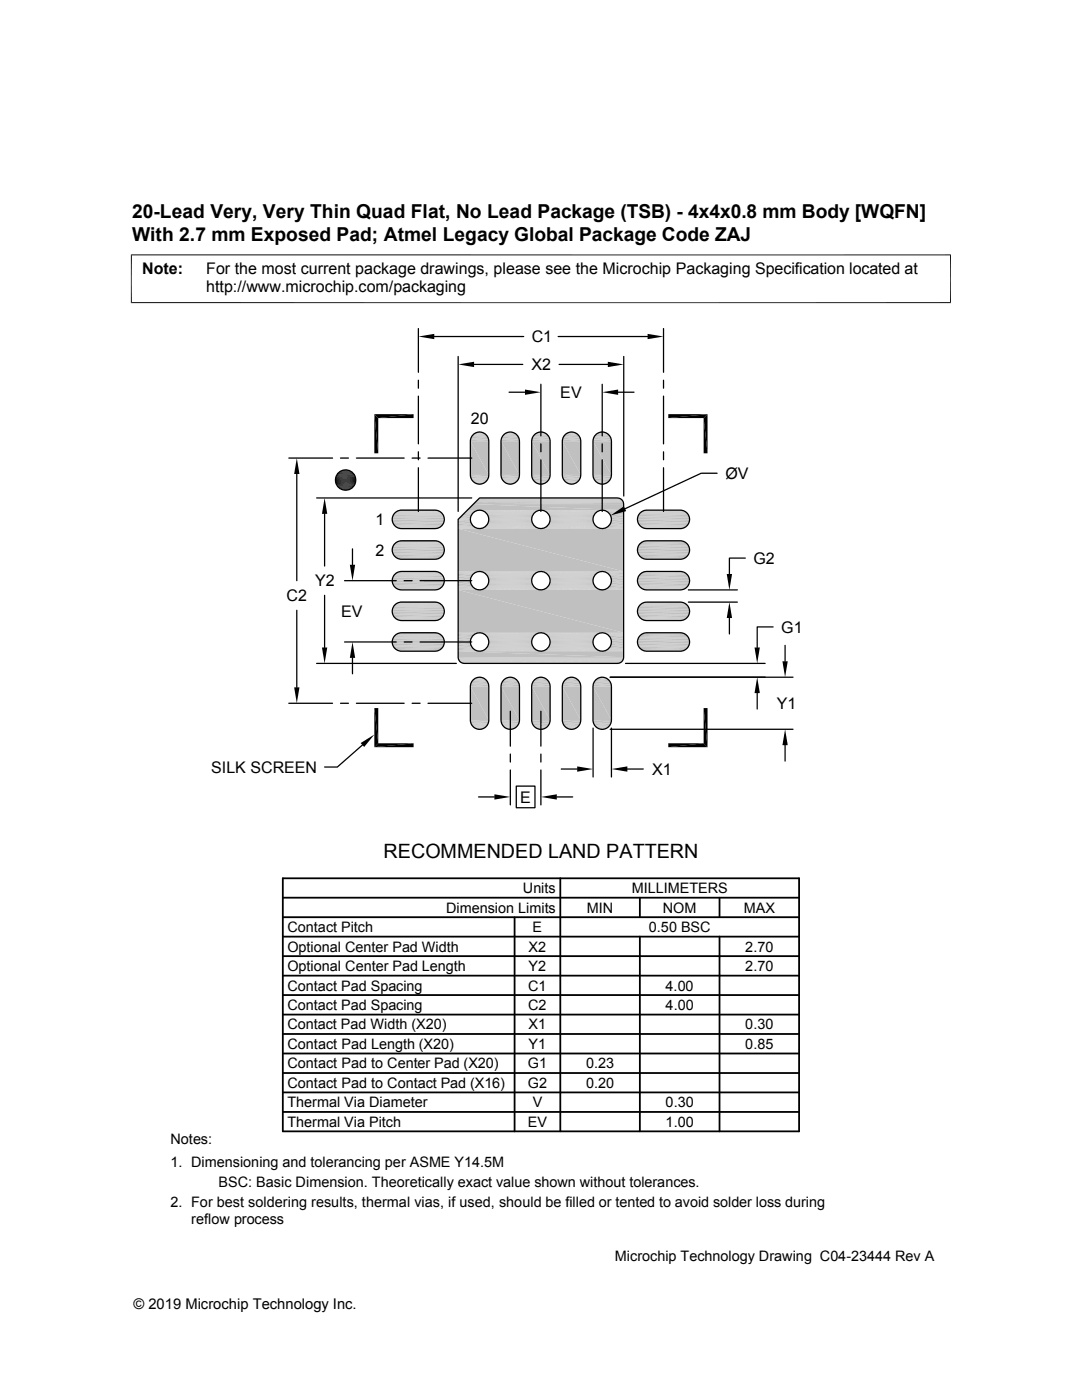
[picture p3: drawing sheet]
<svg xmlns="http://www.w3.org/2000/svg" width="216mm" height="279mm" viewBox="0 0 216 279" stroke-linecap="round" stroke-linejoin="round" font-family="sans-serif">
<g fill="#c0c0c0">
<path d="M95.4 86.3h.6z"/>
<path d="M101.5 86.3h.6z"/>
<path d="M107.7 86.3h.5z"/>
<path d="M113.8 86.3h.5z"/>
<path d="M119.9 86.3h.5z"/>
<path d="M119.8 86.3h.7z"/>
<path d="M119.9 86.3h.6z"/>
<path d="M113.7 86.3h.7z"/>
<path d="M113.8 86.3h.6z"/>
<path d="M107.6 86.3h.7z"/>
<path d="M107.7 86.3h.6z"/>
<path d="M101.2 86.3h1.2z"/>
<path d="M101.5 86.3h.9z"/>
<path d="M95.1 86.3h1.2z"/>
<path d="M95.4 86.3h.9z"/>
<path d="M119.5 86.4l.3-.1 1.1 .1z"/>
<path d="M119.8 86.3l1.1 .1z"/>
<path d="M113.3 86.4l.4-.1 1 .1z"/>
<path d="M113.7 86.3l1 .1z"/>
<path d="M107.2 86.4l.4-.1 1 .1z"/>
<path d="M107.6 86.3l1 .1z"/>
<path d="M100.9 86.5l.3-.2 1.5 .2z"/>
<path d="M101.2 86.3h1.2l.3 .2z"/>
<path d="M94.8 86.5l.3-.2 1.5 .2z"/>
<path d="M95.1 86.3h1.2l.3 .2z"/>
</g>
<path d="M119.1 86.4h2.1" fill="none" stroke="#c0c0c0" stroke-width=".2"/>
<path d="M119.5 86.4h1.4l.3 .1z" fill="#c0c0c0"/>
<path d="M113 86.4h2.1" fill="none" stroke="#c0c0c0" stroke-width=".2"/>
<path d="M113.3 86.4h1.4l.4 .1z" fill="#c0c0c0"/>
<path d="M106.9 86.4h2" fill="none" stroke="#c0c0c0" stroke-width=".2"/>
<path d="M107.2 86.4h1.4l.3 .1z" fill="#c0c0c0"/>
<path d="M94.5 86.6h2.4M100.6 86.6h2.4" fill="none" stroke="#c0c0c0" stroke-width=".2"/>
<path d="M106.6 86.6h2.6M112.8 86.6h2.5M118.9 86.6h2.6" fill="none" stroke="#c0c0c0" stroke-width=".23"/>
<path d="M94.3 86.8h2.8M100.4 86.8h2.8" fill="none" stroke="#c0c0c0" stroke-width=".21"/>
<path d="M94.1 87h3.2M100.2 87h3.2M106.4 86.9h3.1M112.5 86.9h3.1M118.6 86.9h3.1" fill="none" stroke="#c0c0c0" stroke-width=".28"/>
<path d="M93.9 87.9h3.6M100 87.9h3.7M106.2 87.2h3.4M112.4 87.2h3.3M118.5 87.2h3.4" fill="none" stroke="#c0c0c0" stroke-width=".32"/>
<path d="M93.9 87.6h3.6M94 87.3h3.4M100 87.6h3.6M100.1 87.3h3.4" fill="none" stroke="#c0c0c0" stroke-width=".3"/>
<path d="M106.1 87.5h3.6M112.2 87.5h3.6M118.4 87.5h3.6" fill="none" stroke="#c0c0c0" stroke-width=".34"/>
<path d="M106.1 87.9h3.7M112.2 87.9h3.7M118.3 87.9h3.7" fill="none" stroke="#c0c0c0" stroke-width=".36"/>
<g fill="#c0c0c0">
<path d="M118.3 88.1l3.7 6.7h-3.7z"/>
<path d="M118.3 88.1h3.7v6.7z"/>
<path d="M112.2 88.1l3.7 6.7h-3.7z"/>
<path d="M112.2 88.1h3.7v6.7z"/>
<path d="M106.1 88.1l3.7 6.7h-3.7z"/>
<path d="M106.1 88.1h3.7v6.7z"/>
<path d="M100 88.1l3.7 6.7h-3.7z"/>
<path d="M100 88.1h3.7v6.7z"/>
<path d="M93.9 88.1l3.6 6.7h-3.6z"/>
<path d="M93.9 88.1h3.6v6.7z"/>
</g>
<path d="M93.9 94.9h3.6M100 94.9h3.7M106.2 95.6h3.4M112.4 95.6h3.3M118.5 95.6h3.4" fill="none" stroke="#c0c0c0" stroke-width=".32"/>
<path d="M106.1 95h3.7M112.2 95h3.7M118.3 95h3.7" fill="none" stroke="#c0c0c0" stroke-width=".36"/>
<g fill="none" stroke="#c0c0c0" stroke-width=".2">
<path d="M93.9 95.1h3.6M94 95.5h3.4M94.1 95.7h3.2M94.2 95.9h3M94.3 96h2.8M94.4 96.1h2.6M94.5 96.2h2.4M100 95.1h3.6M100.1 95.5h3.4M100.2 95.7h3.2M100.3 95.9h3M100.4 96h2.8"/>
<path d="M100.5 96.1h2.6M100.6 96.2h2.4"/>
</g>
<path d="M93.9 95.3h3.6M100 95.3h3.6M106.4 95.9h3.1M112.5 95.9h3.1M118.6 95.9h3.1" fill="none" stroke="#c0c0c0" stroke-width=".28"/>
<path d="M106.1 95.3h3.6M112.2 95.3h3.6M118.4 95.3h3.6" fill="none" stroke="#c0c0c0" stroke-width=".34"/>
<path d="M94 95.6h3.4M100.1 95.6h3.4" fill="none" stroke="#c0c0c0" stroke-width=".21"/>
<path d="M106.6 96.2h2.6M112.8 96.2h2.5M118.9 96.2h2.6" fill="none" stroke="#c0c0c0" stroke-width=".23"/>
<path d="M100.8 96.3l1.9 .1z" fill="#c0c0c0"/>
<path d="M100.8 96.3h2" fill="none" stroke="#c0c0c0" stroke-width=".2"/>
<path d="M94.7 96.3l1.9 .1z" fill="#c0c0c0"/>
<path d="M94.7 96.3h2" fill="none" stroke="#c0c0c0" stroke-width=".2"/>
<path d="M119.1 96.3l1.8 .2h-1.4z" fill="#c0c0c0"/>
<path d="M119.1 96.4h2.1" fill="none" stroke="#c0c0c0" stroke-width=".2"/>
<path d="M113 96.3l1.7 .2h-1.4z" fill="#c0c0c0"/>
<path d="M113 96.4h2.1" fill="none" stroke="#c0c0c0" stroke-width=".2"/>
<path d="M106.9 96.3l1.7 .2h-1.4z" fill="#c0c0c0"/>
<path d="M106.9 96.4h2" fill="none" stroke="#c0c0c0" stroke-width=".2"/>
<g fill="#c0c0c0">
<path d="M100.9 96.4l1.6 .1z"/>
<path d="M100.9 96.4h1.8l-.2 .1z"/>
<path d="M94.8 96.4l1.6 .1z"/>
<path d="M94.8 96.4h1.8l-.2 .1z"/>
<path d="M101.1 96.5h1.3z"/>
<path d="M101.1 96.5h1.4z"/>
<path d="M95 96.5h1.3z"/>
<path d="M95 96.5h1.4z"/>
<path d="M119.5 96.5l1 .1z"/>
<path d="M119.5 96.5h1.4l-.4 .1z"/>
<path d="M113.3 96.5l1.1 .1z"/>
<path d="M113.3 96.5h1.4l-.3 .1z"/>
<path d="M107.2 96.5l1.1 .1z"/>
<path d="M107.2 96.5h1.4l-.3 .1z"/>
<path d="M101.2 96.5l1 .1z"/>
<path d="M101.2 96.5h1.2z"/>
<path d="M95.1 96.5l.9 .1z"/>
<path d="M95.1 96.5h1.2z"/>
<path d="M95.4 96.6h.6z"/>
<path d="M101.5 96.6h.6z"/>
<path d="M107.7 96.6h.5z"/>
<path d="M113.8 96.6h.5z"/>
<path d="M119.9 96.6h.5z"/>
<path d="M119.8 96.6h.6z"/>
<path d="M119.8 96.6h.7z"/>
<path d="M113.7 96.6h.6z"/>
<path d="M113.7 96.6h.7z"/>
<path d="M107.6 96.6h.6z"/>
<path d="M107.6 96.6h.7z"/>
<path d="M101.5 96.6h.7z"/>
<path d="M95.3 96.6h.7z"/>
</g>
<path d="M95.1 99.8h29.1M95.3 99.7h28.8M95.5 99.5h28.4M95.6 99.4h28.1M95.7 99.4h27.8" fill="none" stroke="#c0c0c0" stroke-width=".2"/>
<path d="M94.9 100h29.5" fill="none" stroke="#c0c0c0" stroke-width=".21"/>
<path d="M94.7 100.2h29.7" fill="none" stroke="#c0c0c0" stroke-width=".23"/>
<path d="M94.5 100.5h29.9" fill="none" stroke="#c0c0c0" stroke-width=".25"/>
<g fill="#c0c0c0">
<path d="M93.2 101.8l1.3-1.2 29.9 1.2z"/>
<path d="M94.5 100.6h29.9v1.2z"/>
</g>
<path d="M79.7 101.9h7.5M79.8 101.8h7.3M93.2 101.8h31.2M95.9 101.9h11.8M96.1 101.9h11.4M108.1 101.9h11.8M108.4 101.9h11.4M120.4 101.9h4M128.7 101.8h7.4" fill="none" stroke="#c0c0c0" stroke-width=".2"/>
<path d="M93.2 101.8l1.9 .1h-1.9z" fill="#c0c0c0"/>
<path d="M79.4 101.9h8.1M79.5 101.9h8M93.2 101.9h2.2M96.3 101.9h11M96.5 102h10.7M108.5 101.9h11.1M108.7 102h10.7M120.6 101.9h3.8M128.1 102h8.6M128.4 101.9h8" fill="none" stroke="#c0c0c0" stroke-width=".2"/>
<g fill="#c0c0c0">
<path d="M93.2 101.9l1.6 .2h-1.8z"/>
<path d="M93.2 101.9h1.9l-.3 .2z"/>
</g>
<path d="M78.9 102.2h9.1M79.1 102.1h8.7M79.2 102h8.5M96.6 102.1h10.4M96.8 102.2h10.1M108.8 102.1h10.5M109 102.2h10.1M120.9 102.1h3.5M127.8 102.2h9.1" fill="none" stroke="#c0c0c0" stroke-width=".2"/>
<g fill="#c0c0c0">
<path d="M93 102.1l1.5 .2h-1.7z"/>
<path d="M93 102.1h1.8l-.3 .2z"/>
</g>
<path d="M78.7 102.4h9.5M78.8 102.3h9.3M96.9 102.3h9.8M97 102.4h9.6M109.1 102.3h9.9M109.3 102.4h9.6" fill="none" stroke="#c0c0c0" stroke-width=".2"/>
<path d="M121.2 102.3h3.2" fill="none" stroke="#c0c0c0" stroke-width=".23"/>
<path d="M127.6 102.4h9.6" fill="none" stroke="#c0c0c0" stroke-width=".21"/>
<g fill="#c0c0c0">
<path d="M92.5 102.5l.3-.2 1.5 .2z"/>
<path d="M92.8 102.3h1.7l-.2 .2z"/>
</g>
<path d="M78.5 102.7h9.9M78.6 102.6h9.7M97.1 102.6h9.4M97.2 102.7h9.2M109.4 102.6h9.3M109.5 102.7h9.1" fill="none" stroke="#c0c0c0" stroke-width=".2"/>
<path d="M121.5 102.5h2.9M127.4 102.6h10" fill="none" stroke="#c0c0c0" stroke-width=".28"/>
<g fill="#c0c0c0">
<path d="M92.5 102.5l1.6 .3h-1.9z"/>
<path d="M92.5 102.5h1.8l-.2 .3z"/>
</g>
<path d="M78.4 102.8h10.1" fill="none" stroke="#c0c0c0" stroke-width=".21"/>
<path d="M121.7 102.8h2.7" fill="none" stroke="#c0c0c0" stroke-width=".32"/>
<path d="M78.4 103h10.2M97.3 102.9h9M97.4 103.1h8.8M109.6 102.9h8.9M109.6 103.1h8.9" fill="none" stroke="#c0c0c0" stroke-width=".2"/>
<path d="M127.3 102.9h10.2" fill="none" stroke="#c0c0c0" stroke-width=".28"/>
<path d="M91.9 103h2" fill="none" stroke="#c0c0c0" stroke-width=".34"/>
<path d="M92.2 102.8h1.9l-.2 .3z" fill="#c0c0c0"/>
<g fill="none" stroke="#c0c0c0" stroke-width=".28">
<path d="M78.3 103.2h10.3M78.3 109.3h10.3M78.4 104.4h10.2M78.4 110.5h10.2M78.5 104.7h9.9M78.5 110.8h9.9M121.5 104.8h2.9M127.3 104.4h10.2M127.3 110.5h10.2M127.3 109h10.2M127.4 108.7h10M127.4 104.7h10"/>
<path d="M127.4 110.8h10"/>
</g>
<path d="M91.4 104h2.5M91.4 104.3h2.7M91.6 103.3h2.3M121.9 104.2h2.5M121.9 103.1h2.5M122 103.8h2.4M122 103.5h2.4" fill="none" stroke="#c0c0c0" stroke-width=".34"/>
<g fill="none" stroke="#c0c0c0" stroke-width=".2">
<path d="M78.3 103.3h10.3M78.3 109.4h10.3M78.4 109.1h10.2M78.5 108.8h9.9M78.6 108.7h9.7M78.7 108.5h9.5M78.8 108.4h9.3M78.9 105.1h9.1M78.9 111.3h9.1M78.9 108.3h9.1M79.1 108.2h8.7M79.2 105.3h8.5"/>
<path d="M79.2 111.4h8.5M79.2 108.1h8.5M79.4 108.1h8.1M79.5 105.4h8M79.5 111.5h8M79.5 108h8M79.7 108h7.5M79.8 105.5h7.3M79.8 111.6h7.3M91.4 103.6h2.5M91.4 103.7h2.5M91.4 105.1h3.4"/>
<path d="M91.4 105.3h3.7M91.4 105.4h4M91.4 105.5h33M95.9 105.5h11.8M96.1 105.4h11.4M96.3 105.4h11M96.5 105.3h10.7M96.6 105.2h10.4M96.8 105.1h10.1M96.9 105h9.8M97 104.9h9.6M97.1 104.7h9.4"/>
<path d="M97.2 104.6h9.2M97.3 104.4h9M97.4 104.2h8.8M97.5 104.1h8.7M97.5 103.2h8.7M97.5 103.4h8.6M97.5 103.9h8.6M97.5 103.7h8.6M97.5 103.6h8.6M108.1 105.5h11.8M108.4 105.4h11.4M108.5 105.4h11.1"/>
<path d="M108.7 105.3h10.7M108.8 105.2h10.5M109 105.1h10.1M109.1 105h9.9M109.3 104.9h9.6M109.4 104.7h9.3M109.5 104.6h9.1M109.6 104.4h8.9M109.6 104.2h8.9M109.7 104.1h8.7M109.7 103.2h8.7M109.7 103.9h8.7"/>
<path d="M109.7 103.4h8.7M109.7 103.7h8.6M109.7 103.6h8.6M120.4 105.5h4M120.6 105.4h3.8M120.9 105.2h3.5M127.8 108.3h9.1M127.8 105.1h9.1M127.8 111.3h9.1M128.1 108.1h8.6M128.1 105.3h8.6M128.1 111.4h8.6"/>
<path d="M128.4 108h8M128.4 105.4h8M128.4 111.5h8M128.7 105.5h7.4M128.7 111.6h7.4M128.7 108h7.4"/>
</g>
<g fill="none" stroke="#c0c0c0" stroke-width=".32">
<path d="M78.3 103.5h10.4M78.3 109.6h10.4M78.3 103.8h10.4M78.3 109.9h10.4M78.3 104.1h10.3M78.3 110.2h10.3M121.7 104.5h2.7M127.2 103.5h10.4M127.2 109.6h10.4M127.2 103.8h10.4M127.2 109.9h10.4M127.2 103.2h10.4"/>
<path d="M127.2 109.3h10.4M127.2 104.1h10.4M127.2 110.2h10.4"/>
</g>
<path d="M91.4 104.6h2.9" fill="none" stroke="#c0c0c0" stroke-width=".3"/>
<path d="M91.4 104.9h3.1" fill="none" stroke="#c0c0c0" stroke-width=".25"/>
<path d="M78.4 109h10.1M78.7 104.9h9.5M78.7 111.1h9.5M127.6 104.9h9.6M127.6 111.1h9.6M127.6 108.5h9.6" fill="none" stroke="#c0c0c0" stroke-width=".21"/>
<path d="M121.2 105h3.2" fill="none" stroke="#c0c0c0" stroke-width=".23"/>
<g fill="#c0c0c0">
<path d="M91.4 105.5l33 8.5h-33z"/>
<path d="M91.4 105.5h33v8.5z"/>
</g>
<g fill="none" stroke="#c0c0c0" stroke-width=".2">
<path d="M78.3 115.5h10.3M78.4 115.2h10.2M78.5 114.9h9.9M78.6 114.8h9.7M78.7 114.6h9.5M78.8 114.5h9.3M78.9 117.4h9.1M78.9 114.4h9.1M79.1 114.3h8.7M79.2 117.5h8.5M79.2 114.2h8.5M79.4 114.2h8.1"/>
<path d="M79.5 117.6h8M79.5 114.1h8M79.7 114.1h7.5M79.8 117.7h7.3M91.4 114.1h28.8M91.4 114.1h4M91.4 114.2h3.7M91.4 114.4h3.4M91.4 117.4h3.4M91.4 117.5h3.7M91.4 117.7h4M91.4 117.7h33"/>
<path d="M95.9 114.1h11.8M95.9 117.7h11.8M96.1 114.1h11.4M96.1 117.6h11.4M96.3 114.2h11M96.3 117.6h11M96.5 117.5h10.7M96.5 114.3h10.7M96.6 114.3h10.4M96.6 117.4h10.4M96.8 117.3h10.1M96.8 114.4h10.1"/>
<path d="M96.9 114.6h9.8M96.9 117.2h9.8M97 117.1h9.6M97 114.7h9.6M97.1 114.8h9.4M97.1 117h9.4M97.2 116.8h9.2M97.2 115h9.2M97.3 116.6h9M97.3 115.1h9M97.4 116.5h8.8M97.4 115.3h8.8"/>
<path d="M97.5 116.3h8.7M97.5 115.5h8.7M97.5 115.6h8.6M97.5 116.1h8.6M97.5 116h8.6M97.5 115.8h8.6M108.1 114.1h11.8M108.1 117.7h11.8M108.4 117.6h11.4M108.4 114.1h11.4M108.5 114.2h11.1M108.5 117.6h11.1"/>
<path d="M108.7 117.5h10.7M108.7 114.3h10.7M108.8 114.3h10.5M108.8 117.4h10.5M109 117.3h10.1M109 114.4h10.1M109.1 114.6h9.9M109.1 117.2h9.9M109.3 117.1h9.6M109.3 114.7h9.6M109.4 114.8h9.3M109.4 117h9.3"/>
<path d="M109.5 116.8h9.1M109.5 115h9.1M109.6 116.6h8.9M109.6 115.1h8.9M109.6 115.3h8.9M109.6 116.5h8.9M109.7 116.3h8.7M109.7 115.5h8.7M109.7 116.1h8.7M109.7 115.6h8.7M109.7 116h8.6M109.7 115.8h8.6"/>
<path d="M120.2 114.1h4.2M120.4 117.7h4M120.6 117.6h3.8M120.6 114.2h3.8M120.9 117.5h3.5M120.9 114.3h3.5M127.8 114.4h9.1M127.8 117.4h9.1M128.1 114.2h8.6M128.1 117.5h8.6M128.4 114.1h8M128.4 117.6h8"/>
<path d="M128.7 117.7h7.4M128.7 114.1h7.4M78.3 121.7h10.3M78.4 121.3h10.2M78.5 121h9.9M78.6 120.9h9.7M78.7 120.8h9.5M78.8 120.7h9.3M78.9 123.5h9.1M78.9 120.5h9.1M79.1 120.4h8.7M79.2 123.7h8.5"/>
<path d="M79.2 120.4h8.5M79.4 120.3h8.1M79.5 123.8h8M79.5 120.2h8M79.7 120.2h7.5M79.8 123.8h7.3M79.8 120.2h7.3M127.8 120.5h9.1M127.8 123.5h9.1M128.1 120.4h8.6M128.1 123.7h8.6M128.4 120.2h8"/>
<path d="M128.4 123.8h8M128.7 123.8h7.4M128.7 120.2h7.4"/>
</g>
<path d="M121.2 117.3h3.2M121.2 114.5h3.2" fill="none" stroke="#c0c0c0" stroke-width=".23"/>
<path d="M78.4 115.1h10.1M78.7 117.2h9.5M127.6 117.2h9.6M127.6 114.6h9.6M78.4 121.2h10.1M78.7 123.3h9.5M127.6 123.3h9.6M127.6 120.7h9.6" fill="none" stroke="#c0c0c0" stroke-width=".21"/>
<path d="M91.4 114.6h3.1M91.4 117.2h3.1" fill="none" stroke="#c0c0c0" stroke-width=".25"/>
<g fill="none" stroke="#c0c0c0" stroke-width=".28">
<path d="M78.3 115.4h10.3M78.4 116.7h10.2M78.5 116.9h9.9M121.5 114.8h2.9M121.5 117h2.9M127.3 116.7h10.2M127.3 115.1h10.2M127.4 114.8h10M127.4 116.9h10M78.3 121.5h10.3M78.4 122.8h10.2M78.5 123.1h9.9"/>
<path d="M127.3 122.8h10.2M127.3 121.2h10.2M127.4 121h10M127.4 123.1h10"/>
</g>
<path d="M91.4 114.9h2.9M91.4 116.9h2.9" fill="none" stroke="#c0c0c0" stroke-width=".3"/>
<g fill="none" stroke="#c0c0c0" stroke-width=".32">
<path d="M78.3 115.7h10.4M78.3 116h10.4M78.3 116.4h10.3M121.7 115.1h2.7M121.7 116.7h2.7M127.2 115.7h10.4M127.2 116h10.4M127.2 115.4h10.4M127.2 116.4h10.4M78.3 121.8h10.4M78.3 122.2h10.4M78.3 122.5h10.3"/>
<path d="M127.2 121.8h10.4M127.2 122.2h10.4M127.2 121.5h10.4M127.2 122.5h10.4"/>
</g>
<path d="M91.4 115.2h2.7M91.4 115.5h2.5M91.4 115.9h2.5M91.4 116.2h2.5M91.4 116.6h2.7M121.9 116.4h2.5M121.9 115.4h2.5M122 116.1h2.4M122 115.7h2.4" fill="none" stroke="#c0c0c0" stroke-width=".34"/>
<g fill="#c0c0c0">
<path d="M91.4 117.7l33 8.6h-33z"/>
<path d="M91.4 117.7h33v8.6z"/>
</g>
<g fill="none" stroke="#c0c0c0" stroke-width=".2">
<path d="M78.3 127.8h10.3M78.4 127.5h10.2M78.5 127.2h9.9M78.6 127h9.7M78.7 126.9h9.5M78.8 126.8h9.3M78.9 129.6h9.1M78.9 126.7h9.1M79.1 126.6h8.7M79.2 129.8h8.5M79.2 126.5h8.5M79.4 126.4h8.1"/>
<path d="M79.5 129.9h8M79.5 126.4h8M79.7 126.3h7.5M79.8 129.9h7.3M91.4 126.3h33M91.4 126.3h4M91.4 126.5h3.7M91.4 126.6h3.4M91.4 129.8h3.7M91.4 129.9h4M91.4 130h33M95.9 129.9h11.8"/>
<path d="M96.1 126.4h11.4M96.3 126.4h11M96.3 129.8h11M96.5 129.8h10.7M96.5 126.5h10.7M96.6 126.6h10.4M96.6 129.7h10.4M96.8 129.6h10.1M96.8 126.7h10.1M96.9 126.8h9.8M96.9 129.4h9.8M97 129.3h9.6"/>
<path d="M97 126.9h9.6M97.1 127.1h9.4M97.1 129.2h9.4M97.2 129h9.2M97.2 127.2h9.2M97.3 128.9h9M97.3 127.4h9M97.4 128.7h8.8M97.4 127.5h8.8M97.5 128.5h8.7M97.5 127.7h8.7M97.5 127.9h8.6"/>
<path d="M97.5 128.4h8.6M97.5 128.2h8.6M97.5 128h8.6M108.1 129.9h11.8M108.4 126.4h11.4M108.5 126.4h11.1M108.5 129.8h11.1M108.7 129.8h10.7M108.7 126.5h10.7M108.8 126.6h10.5M108.8 129.7h10.5M109 129.6h10.1"/>
<path d="M109 126.7h10.1M109.1 126.8h9.9M109.1 129.4h9.9M109.3 129.3h9.6M109.3 126.9h9.6M109.4 127.1h9.3M109.4 129.2h9.3M109.5 129h9.1M109.5 127.2h9.1M109.6 128.9h8.9M109.6 127.4h8.9M109.6 127.5h8.9"/>
<path d="M109.6 128.7h8.9M109.7 128.5h8.7M109.7 127.7h8.7M109.7 128.4h8.7M109.7 127.9h8.7M109.7 128.2h8.6M109.7 128h8.6M120.4 129.9h4M120.6 129.8h3.8M120.6 126.4h3.8M120.9 129.7h3.5M120.9 126.5h3.5"/>
<path d="M127.8 126.6h9.1M127.8 129.6h9.1M128.1 126.5h8.6M128.1 129.8h8.6M128.4 126.4h8M128.4 129.9h8M128.7 129.9h7.4M128.7 126.3h7.4"/>
</g>
<path d="M91.4 129.4h3.1M121.2 129.5h3.2M121.2 126.7h3.2" fill="none" stroke="#c0c0c0" stroke-width=".23"/>
<path d="M78.4 127.3h10.1M78.7 129.4h9.5M91.4 129.6h3.4M127.6 129.4h9.6M127.6 126.8h9.6" fill="none" stroke="#c0c0c0" stroke-width=".21"/>
<path d="M91.4 126.9h3.1" fill="none" stroke="#c0c0c0" stroke-width=".25"/>
<path d="M78.3 127.6h10.3M78.4 128.9h10.2M78.5 129.2h9.9M121.5 127h2.9M121.5 129.3h2.9M127.3 128.9h10.2M127.3 127.3h10.2M127.4 127.1h10M127.4 129.2h10" fill="none" stroke="#c0c0c0" stroke-width=".28"/>
<path d="M91.4 127.1h2.9M91.4 129.1h2.9" fill="none" stroke="#c0c0c0" stroke-width=".3"/>
<path d="M78.3 128h10.4M78.3 128.3h10.4M78.3 128.6h10.3M121.7 127.3h2.7M121.7 129h2.7M127.2 128h10.4M127.2 128.3h10.4M127.2 127.6h10.4M127.2 128.6h10.4" fill="none" stroke="#c0c0c0" stroke-width=".32"/>
<path d="M91.4 127.4h2.7M91.4 127.8h2.5M91.4 128.1h2.5M91.4 128.5h2.5M91.4 128.8h2.7M121.9 128.6h2.5M121.9 127.6h2.5M122 128.3h2.4M122 128h2.4" fill="none" stroke="#c0c0c0" stroke-width=".34"/>
<g fill="#c0c0c0">
<path d="M91.4 130l33 1.2h-33z"/>
<path d="M91.4 130h33v1.2z"/>
</g>
<path d="M91.4 131.3h33" fill="none" stroke="#c0c0c0" stroke-width=".21"/>
<g fill="none" stroke="#c0c0c0" stroke-width=".2">
<path d="M91.4 131.4h33M91.4 131.5h33M91.5 131.6h32.9M91.5 131.7h32.9M91.6 131.8h32.7M91.6 131.9h32.6M91.7 132h32.4M91.8 132.1h32.3M91.8 132.2h32.2M92 132.2h31.9M92 132.3h31.8M92.2 132.3h31.5"/>
<path d="M92.4 132.4h31.1"/>
</g>
<g fill="#c0c0c0">
<path d="M95.4 135.2h.6z"/>
<path d="M101.5 135.2h.6z"/>
<path d="M107.7 135.2h.5z"/>
<path d="M113.8 135.2h.5z"/>
<path d="M119.9 135.2h.5z"/>
<path d="M119.8 135.2h.7z"/>
<path d="M119.9 135.2h.6z"/>
<path d="M113.7 135.2h.7z"/>
<path d="M113.8 135.2h.6z"/>
<path d="M107.6 135.2h.7z"/>
<path d="M107.7 135.2h.6z"/>
<path d="M101.2 135.3h1.2z"/>
<path d="M101.5 135.2l.9 .1z"/>
<path d="M95.1 135.3h1.2z"/>
<path d="M95.4 135.2l.9 .1z"/>
<path d="M119.5 135.3l.3-.1 1.1 .1z"/>
<path d="M119.8 135.2l1.1 .1z"/>
<path d="M113.3 135.3l.4-.1 1 .1z"/>
<path d="M113.7 135.2l1 .1z"/>
<path d="M107.2 135.3l.4-.1 1 .1z"/>
<path d="M107.6 135.2l1 .1z"/>
<path d="M100.9 135.4l.3-.1 1.5 .1z"/>
<path d="M101.2 135.3h1.2l.3 .1z"/>
<path d="M94.8 135.4l.3-.1 1.5 .1z"/>
<path d="M95.1 135.3h1.2l.3 .1z"/>
</g>
<path d="M119.1 135.4h2.1" fill="none" stroke="#c0c0c0" stroke-width=".2"/>
<path d="M119.5 135.3h1.4l.3 .2z" fill="#c0c0c0"/>
<path d="M113 135.4h2.1" fill="none" stroke="#c0c0c0" stroke-width=".2"/>
<path d="M113.3 135.3h1.4l.4 .2z" fill="#c0c0c0"/>
<path d="M106.9 135.4h2" fill="none" stroke="#c0c0c0" stroke-width=".2"/>
<path d="M107.2 135.3h1.4l.3 .2z" fill="#c0c0c0"/>
<path d="M94.5 135.5h2.4M100.6 135.5h2.4" fill="none" stroke="#c0c0c0" stroke-width=".2"/>
<path d="M106.6 135.6h2.6M112.8 135.6h2.5M118.9 135.6h2.6" fill="none" stroke="#c0c0c0" stroke-width=".23"/>
<path d="M94.3 135.7h2.8M100.4 135.7h2.8" fill="none" stroke="#c0c0c0" stroke-width=".21"/>
<path d="M94 136.2h3.4M94.1 135.9h3.2M100.1 136.2h3.4M100.2 135.9h3.2M106.4 135.8h3.1M112.5 135.8h3.1M118.6 135.8h3.1" fill="none" stroke="#c0c0c0" stroke-width=".28"/>
<path d="M93.9 136.8h3.6M93.9 136.5h3.6M100 136.8h3.7M100 136.5h3.6M106.2 136.1h3.4M112.4 136.1h3.3M118.5 136.1h3.4" fill="none" stroke="#c0c0c0" stroke-width=".32"/>
<path d="M106.1 136.5h3.6M112.2 136.5h3.6M118.4 136.5h3.6" fill="none" stroke="#c0c0c0" stroke-width=".34"/>
<path d="M106.1 136.8h3.7M112.2 136.8h3.7M118.3 136.8h3.7" fill="none" stroke="#c0c0c0" stroke-width=".36"/>
<g fill="#c0c0c0">
<path d="M118.3 137l3.7 6.7h-3.7z"/>
<path d="M118.3 137h3.7v6.7z"/>
<path d="M112.2 137l3.7 6.7h-3.7z"/>
<path d="M112.2 137h3.7v6.7z"/>
<path d="M106.1 137l3.7 6.7h-3.7z"/>
<path d="M106.1 137h3.7v6.7z"/>
<path d="M100 137l3.7 6.7h-3.7z"/>
<path d="M100 137h3.7v6.7z"/>
<path d="M93.9 137l3.6 6.7h-3.6z"/>
<path d="M93.9 137h3.6v6.7z"/>
</g>
<path d="M93.9 143.9h3.6M100 143.9h3.7M106.2 144.6h3.4M112.4 144.6h3.3M118.5 144.6h3.4" fill="none" stroke="#c0c0c0" stroke-width=".32"/>
<path d="M106.1 143.9h3.7M112.2 143.9h3.7M118.3 143.9h3.7" fill="none" stroke="#c0c0c0" stroke-width=".36"/>
<g fill="none" stroke="#c0c0c0" stroke-width=".2">
<path d="M93.9 144.1h3.6M94 144.4h3.4M94.1 144.7h3.2M94.2 144.8h3M94.3 145h2.8M94.4 145.1h2.6M94.5 145.2h2.4M100 144.1h3.6M100.1 144.4h3.4M100.2 144.7h3.2M100.3 144.8h3M100.4 145h2.8"/>
<path d="M100.5 145.1h2.6M100.6 145.2h2.4"/>
</g>
<path d="M93.9 144.2h3.6M100 144.2h3.6" fill="none" stroke="#c0c0c0" stroke-width=".25"/>
<path d="M106.1 144.3h3.6M112.2 144.3h3.6M118.4 144.3h3.6" fill="none" stroke="#c0c0c0" stroke-width=".34"/>
<path d="M94 144.5h3.4M100.1 144.5h3.4" fill="none" stroke="#c0c0c0" stroke-width=".21"/>
<path d="M106.4 144.9h3.1M112.5 144.9h3.1M118.6 144.9h3.1" fill="none" stroke="#c0c0c0" stroke-width=".28"/>
<path d="M106.6 145.1h2.6M112.8 145.1h2.5M118.9 145.1h2.6" fill="none" stroke="#c0c0c0" stroke-width=".23"/>
<path d="M100.8 145.2l1.9 .1z" fill="#c0c0c0"/>
<path d="M100.8 145.3h2" fill="none" stroke="#c0c0c0" stroke-width=".2"/>
<path d="M94.7 145.2l1.9 .1z" fill="#c0c0c0"/>
<path d="M94.7 145.3h2" fill="none" stroke="#c0c0c0" stroke-width=".2"/>
<path d="M119.1 145.2l1.8 .2h-1.4z" fill="#c0c0c0"/>
<path d="M119.1 145.3h2.1" fill="none" stroke="#c0c0c0" stroke-width=".2"/>
<path d="M113 145.2l1.7 .2h-1.4z" fill="#c0c0c0"/>
<path d="M113 145.3h2.1" fill="none" stroke="#c0c0c0" stroke-width=".2"/>
<path d="M106.9 145.2l1.7 .2h-1.4z" fill="#c0c0c0"/>
<path d="M106.9 145.3h2" fill="none" stroke="#c0c0c0" stroke-width=".2"/>
<g fill="#c0c0c0">
<path d="M100.9 145.3l1.6 .1z"/>
<path d="M100.9 145.3h1.8l-.2 .1z"/>
<path d="M94.8 145.3l1.6 .1z"/>
<path d="M94.8 145.3h1.8l-.2 .1z"/>
<path d="M101.1 145.4h1.3z"/>
<path d="M101.1 145.4h1.4z"/>
<path d="M95 145.4h1.3z"/>
<path d="M95 145.4h1.4z"/>
<path d="M119.5 145.4l1 .1z"/>
<path d="M119.5 145.4h1.4l-.4 .1z"/>
<path d="M113.3 145.4l1.1 .1z"/>
<path d="M113.3 145.4h1.4l-.3 .1z"/>
<path d="M107.2 145.4l1.1 .1z"/>
<path d="M107.2 145.4h1.4l-.3 .1z"/>
<path d="M101.2 145.4l1 .1z"/>
<path d="M101.2 145.4h1.2z"/>
<path d="M95.1 145.4l.9 .1z"/>
<path d="M95.1 145.4h1.2z"/>
<path d="M95.4 145.5h.6z"/>
<path d="M101.5 145.5h.6z"/>
<path d="M107.7 145.5h.5z"/>
<path d="M113.8 145.5h.5z"/>
<path d="M119.9 145.5h.5z"/>
<path d="M119.8 145.5h.6z"/>
<path d="M119.8 145.5h.7z"/>
<path d="M113.7 145.5h.6z"/>
<path d="M113.7 145.5h.7z"/>
<path d="M107.6 145.5h.6z"/>
<path d="M107.6 145.5h.7z"/>
<path d="M101.5 145.5h.7z"/>
<path d="M95.3 145.5h.7z"/>
</g>
<g fill="none" stroke="#000" stroke-width=".25">
<path d="M83.5 65.6v8.7M83.5 75.9v1.6M83.5 79.1v9.5M86.7 67.2h17.8M91.4 71.1v31M94.6 72.7h9.7M101.6 78.3h3.2M107.9 76.7v10.3M111.4 67.2h17.8M111.6 72.7h9.7M120.2 76.7v10.3M123.3 78.3h3.2"/>
<path d="M124.5 71.1v27.9M132.4 65.6v8.7M132.4 75.9v1.6M132.4 79.1v9.5M57.6 91.4h8.8M59.2 94.6v21.3M63.2 99.4h30.9M67.9 91.4h1.6M71.1 91.4h9.5M82.2 91.4h1.6M83.5 90.2v1.6M83.5 93.3v8.8"/>
<path d="M85.4 91.4h8.7M94.4 86.8a1.84 1.84 0 0 1 2-.4 1.84 1.84 0 0 1 1.1 1.7v6.7a1.84 1.84 0 0 1-1.8 1.8 1.84 1.84 0 0 1-1.8-1.8v-6.7l.1-.8zM95.7 99.4h27.5a1.23 1.23 0 0 1 1.2 1.2v30.6a1.23 1.23 0 0 1-1.2 1.2h-30.6a1.23 1.23 0 0 1-1.2-1.2v-27.5zM100.5 86.8a1.84 1.84 0 0 1 2-.4 1.84 1.84 0 0 1 1.2 1.7v6.7a1.84 1.84 0 0 1-1.9 1.8 1.84 1.84 0 0 1-1.8-1.8v-6.7l.1-.8zM106.6 86.8a1.84 1.84 0 0 1 2-.4 1.84 1.84 0 0 1 1.2 1.7v6.7a1.84 1.84 0 0 1-1.9 1.8 1.84 1.84 0 0 1-1.8-1.8v-6.7l.1-.8zM107.9 88.6v1.6M107.9 91.8v10.3M112.7 86.8a1.84 1.84 0 0 1 2-.4 1.84 1.84 0 0 1 1.2 1.7v6.7a1.84 1.84 0 0 1-1.9 1.8 1.84 1.84 0 0 1-1.8-1.8v-6.7l.2-.8zM118.9 86.8a1.84 1.84 0 0 1 2-.4 1.84 1.84 0 0 1 1.1 1.7v6.7a1.84 1.84 0 0 1-1.8 1.8 1.84 1.84 0 0 1-1.9-1.8v-6.7l.2-.8zM120.2 88.6v1.6M120.2 91.8v10.3M132.4 90.2v1.6"/>
<path d="M132.4 93.3v8.8M143.1 94.4h-3.2l-15.2 7.1M64.8 102.6v10.4M64.8 118.8v10.4M68.7 115.9h10.4M70.3 109.5v3.2M78.8 102.4l.6-.4 .7-.2h6.7a1.84 1.84 0 0 1 1.9 1.9 1.84 1.84 0 0 1-1.9 1.8h-6.7a1.84 1.84 0 0 1-1.7-1.1 1.84 1.84 0 0 1 .4-2zM78.8 108.5l.6-.4 .7-.2h6.7a1.84 1.84 0 0 1 1.9 1.9 1.84 1.84 0 0 1-1.9 1.8h-6.7a1.84 1.84 0 0 1-1.7-1.1 1.84 1.84 0 0 1 .4-2zM78.8 114.6l.6-.4 .7-.2h6.7a1.84 1.84 0 0 1 1.9 1.9 1.84 1.84 0 0 1-1.9 1.8h-6.7a1.84 1.84 0 0 1-1.7-1.1 1.84 1.84 0 0 1 .4-2zM80.6 115.9h1.6M83.8 115.9h10.3M127.7 114.6l.6-.4 .7-.2h6.8a1.84 1.84 0 0 1 1.8 1.9 1.84 1.84 0 0 1-1.8 1.8h-6.8a1.84 1.84 0 0 1-1.7-1.1 1.84 1.84 0 0 1 .4-2z"/>
<path d="M127.7 108.5l.6-.4 .7-.2h6.8a1.84 1.84 0 0 1 1.8 1.9 1.84 1.84 0 0 1-1.8 1.8h-6.8a1.84 1.84 0 0 1-1.7-1.1 1.84 1.84 0 0 1 .4-2zM127.7 102.4l.6-.4 .7-.2h6.8a1.84 1.84 0 0 1 1.8 1.9 1.84 1.84 0 0 1-1.8 1.8h-6.8a1.84 1.84 0 0 1-1.7-1.1 1.84 1.84 0 0 1 .4-2zM137.4 117.7h9.7M148.7 111.4h-3.2v3.2M59.2 121.8v15.4M63.2 132.4h27.9M68.7 128.1h10.4M70.3 131.3v3.2M78.8 120.7l.6-.4 .7-.1h6.7a1.84 1.84 0 0 1 1.9 1.8 1.84 1.84 0 0 1-1.9 1.8h-6.7a1.84 1.84 0 0 1-1.7-1.1 1.84 1.84 0 0 1 .4-2zM78.8 126.8l.6-.4 .7-.1h6.7a1.84 1.84 0 0 1 1.9 1.8 1.84 1.84 0 0 1-1.9 1.9h-6.7a1.84 1.84 0 0 1-1.7-1.2 1.84 1.84 0 0 1 .4-2zM80.6 128.1h1.6M83.8 128.1h10.3"/>
<path d="M94.4 135.7a1.84 1.84 0 0 1 2-.4 1.84 1.84 0 0 1 1.1 1.7v6.7a1.84 1.84 0 0 1-1.8 1.9 1.84 1.84 0 0 1-1.8-1.9v-6.7l.1-.7zM100.5 135.7a1.84 1.84 0 0 1 2-.4 1.84 1.84 0 0 1 1.2 1.7v6.7a1.84 1.84 0 0 1-1.9 1.9 1.84 1.84 0 0 1-1.8-1.9v-6.7l.1-.7zM106.6 135.7a1.84 1.84 0 0 1 2-.4 1.84 1.84 0 0 1 1.2 1.7v6.7a1.84 1.84 0 0 1-1.9 1.9 1.84 1.84 0 0 1-1.8-1.9v-6.7l.1-.7zM112.8 135.7a1.84 1.84 0 0 1 2-.4 1.84 1.84 0 0 1 1.1 1.7v6.7a1.84 1.84 0 0 1-1.9 1.9 1.84 1.84 0 0 1-1.8-1.9v-6.7l.2-.7zM118.9 135.7a1.84 1.84 0 0 1 2-.4 1.84 1.84 0 0 1 1.1 1.7v6.7a1.84 1.84 0 0 1-1.8 1.9 1.84 1.84 0 0 1-1.9-1.9v-6.7l.2-.7zM121.8 135.1h36.4M124.8 132.4h27.9M127.7 126.8l.6-.4 .7-.1h6.8a1.84 1.84 0 0 1 1.8 1.8 1.84 1.84 0 0 1-1.8 1.9h-6.8a1.84 1.84 0 0 1-1.7-1.2 1.84 1.84 0 0 1 .4-2zM127.7 120.7l.6-.4 .7-.1h6.8a1.84 1.84 0 0 1 1.8 1.8 1.84 1.84 0 0 1-1.8 1.8h-6.8a1.84 1.84 0 0 1-1.7-1.1 1.84 1.84 0 0 1 .4-2zM137.4 120.2h9.7M145.5 123.3v3.2M151.1 138.3v3.2"/>
<path d="M154.3 125.1h-3.2v4.1M156.7 128.8v3.2M57.6 140.4h8.8M67.9 140.4h1.6M71.1 140.4h9.5M72.3 148.7l-5 4.4h-2.5M82.2 140.4h1.6M85.4 140.4h8.7M95.5 159h3.2M101.8 141.9v7M101.8 150.5v1.6M101.8 153.7v6.9"/>
<path d="M103 156.9h3.7v4.3h-3.7zM107.9 141.9v7M107.9 150.5v1.6M107.9 153.7v6.9M111.1 159h3.2M112 153.5h3.2M118.3 145.3v9.8M121.8 145.5h36.4M122 145.3v9.8M125.2 153.5h3.2M156.7 148.7v3.2"/>
<circle cx="69" cy="95.8" r="2.03"/>
<circle cx="95.7" cy="103.7" r="1.84"/>
<circle cx="95.7" cy="115.9" r="1.84"/>
<circle cx="107.9" cy="115.9" r="1.84"/>
<circle cx="107.9" cy="103.7" r="1.84"/>
<circle cx="120.2" cy="103.7" r="1.84"/>
<circle cx="120.2" cy="115.9" r="1.84"/>
<circle cx="95.7" cy="128.1" r="1.84"/>
<circle cx="107.9" cy="128.1" r="1.84"/>
<circle cx="120.2" cy="128.1" r="1.84"/>
</g>
<g fill="none" stroke="#000" stroke-width=".36">
<path d="M56.4 179.2h103M56.4 175.3h103v50.5h-103zM111.8 175.3v50.5M127.7 179.2v3.8M143.6 179.2v3.8M56.4 183h103M56.4 190.8h103M56.4 186.9h103M56.4 194.7h103M56.4 198.6h103M102.7 183v42.8M127.7 186.9v38.9"/>
<path d="M143.6 186.9v38.9M56.4 202.5h103M56.4 206.4h103M56.4 218h103M56.4 210.2h103M56.4 214.1h103M56.4 221.9h103"/>
</g>
<g fill="#000">
<path d="M83.5 67.2l3.2-.6v1.1zM91.4 72.7l3.2-.5v1.1zM104.8 77.7l3.1 .6-3.1 .5zM121.3 72.2l3.2 .5-3.2 .6zM120.2 78.3l3.1-.6v1.1zM129.2 66.6l3.2 .6-3.2 .5zM59.2 91.4l.6 3.2h-1.1zM67.9 97.6l1.9 .1zM68.1 94h1.9zM68.1 97.7h1.5zM68.1 97.7h1.7zM68.1 94h1.7z"/>
<path d="M68.3 93.9l1.5 .1zM68.3 97.7l1.1 .1zM68.3 97.7h1.3zM68.3 93.9h1.3zM68.5 93.8l1.1 .1zM68.5 97.8h.7zM68.5 97.8h.9zM68.5 93.8h.9zM68.7 93.8h.7zM68.7 97.8h.5zM68.7 93.8h.5zM74.7 82.7l.8 7.8h-.8z"/>
<path d="M74.7 82.7h7.8l-7 .7zM74.7 82.7l.8 .7v7.1zM75.5 83.4l7-.7v.7zM133.3 82.7h7.9l-7.9 .7zM133.3 83.4l7.9-.7-.8 .7zM140.4 83.4l.8 7.1h-.8zM140.4 83.4l.8-.7v7.8zM64.8 99.4l.5 3.2h-1.1zM69.8 112.7h1.1l-.6 3.2zM121.8 102.9l2.7-1.9 .4 1zM145 114.6h1.1l-.6 3.1zM58.7 137.2h1.1l-.6 3.2z"/>
<path d="M64.2 129.2h1.1l-.5 3.2zM70.3 128.1l.6 3.2h-1.1zM145.5 120.2l.6 3.1h-1.1zM151.1 135.1l.5 3.2h-1zM150.6 129.2h1l-.5 3.2zM156.1 132h1.1l-.5 3.1zM72 148.3l2.7-1.7-2 2.5zM74.7 141.3l.8 7-.8 .8zM74.7 141.3h.8v7zM74.7 149.1l7.8-.8v.8zM74.7 149.1l.8-.8h7zM98.7 158.5l3.1 .5-3.1 .6z"/>
<path d="M107.9 159l3.2-.5v1.1zM115.2 153l3.1 .5-3.1 .5zM122 153.5l3.2-.5v1zM140.4 141.3l.8 7.8-.8-.8zM133.4 148.3h7l-7 .8zM140.4 141.3h.8v7.8zM133.4 149.1l7-.8 .8 .8zM156.7 145.5l.5 3.2h-1.1z"/>
</g>
<g fill="none" stroke="#000" stroke-width=".2">
<path d="M26.1 50.9h163.7M26.2 50.8v9.7M189.7 50.8v9.7M26.1 60.4h163.7M66.9 95.5h4.1M66.9 95.7h4.1M66.9 95.9h4.1M66.9 96.1h4.1M67 96.3h4M67 95.3h4M67 95.1h3.9M67 96.5h3.9"/>
<path d="M67.1 96.6h3.7M67.1 95h3.7M67.2 94.8h3.6M67.2 96.8h3.6M67.3 97h3.4M67.3 94.6h3.4M67.4 94.5h3.1M67.4 97.1h3.1M67.5 97.3h2.9M67.5 94.3h2.9M67.6 94.2h2.7M67.6 97.4h2.7"/>
<path d="M67.8 97.5h2.3M67.8 94.1h2.3M67.9 94h2.1M67.9 97.6h2.1"/>
</g>
<text font-size="3.9" x="76.5" y="171.1">RECOMMENDED LAND PATTERN</text>
<g font-size="3.8">
<text x="26.4" y="43.5">20-Lead Very, Very Thin Quad Flat, No Lead Package (TSB) - 4x4x0.8 mm Body [WQFN]</text>
<text x="26.4" y="48">With 2.7 mm Exposed Pad; Atmel Legacy Global Package Code ZAJ</text>
</g>
<g font-size="3.2">
<text x="28.4" y="54.6">Note:</text>
<text x="41.1" y="58.3">http://www.microchip.com/packaging</text>
<text x="41.1" y="54.6">For the most current package drawings, please see the Microchip Packaging Specification located at</text>
<text x="106.1" y="68.3">C1</text>
<text x="106.1" y="73.9">X2</text>
<text x="111.8" y="79.4">EV</text>
<text x="93.9" y="84.6">20</text>
<text x="144.7" y="95.5">ØV</text>
<text x="74.9" y="104.8">1</text>
<text x="74.9" y="110.9">2</text>
<text x="150.3" y="112.5">G2</text>
<text x="57.2" y="120">C2</text>
<text x="62.9" y="117">Y2</text>
<text x="68.1" y="123.1">EV</text>
<text x="155.9" y="126.2">G1</text>
<text x="155" y="141.5">Y1</text>
<text x="42.1" y="154.2">SILK SCREEN</text>
<text x="130.1" y="154.6">X1</text>
<text x="103.8" y="160.2">E</text>
</g>
<g font-size="2.9">
<text x="104.3" y="178.2">Units</text>
<text x="126" y="178.2">MILLIMETERS</text>
<text x="89" y="182.1">Dimension Limits</text>
<text x="117.1" y="182.1">MIN</text>
<text x="132.3" y="182.1">NOM</text>
<text x="148.4" y="182.1">MAX</text>
<text x="57.3" y="189.9">Optional Center Pad Width</text>
<text x="57.3" y="186">Contact Pitch</text>
<text x="105.5" y="189.9">X2</text>
<text x="106.3" y="186">E</text>
<text x="129.5" y="186">0.50 BSC</text>
<text x="148.7" y="189.9">2.70</text>
<text x="57.3" y="193.8">Optional Center Pad Length</text>
<text x="57.3" y="197.7">Contact Pad Spacing</text>
<text x="105.4" y="197.7">C1</text>
<text x="105.5" y="193.8">Y2</text>
<text x="132.8" y="197.7">4.00</text>
<text x="148.7" y="193.8">2.70</text>
<text x="57.3" y="201.6">Contact Pad Spacing</text>
<text x="105.4" y="201.6">C2</text>
<text x="132.8" y="201.6">4.00</text>
<text x="57.3" y="209.3">Contact Pad Length (X20)</text>
<text x="57.3" y="205.4">Contact Pad Width (X20)</text>
<text x="105.5" y="209.3">Y1</text>
<text x="105.5" y="205.4">X1</text>
<text x="148.7" y="209.3">0.85</text>
<text x="148.7" y="205.4">0.30</text>
<text x="57.3" y="213.2">Contact Pad to Center Pad (X20)</text>
<text x="105.3" y="213.2">G1</text>
<text x="116.9" y="213.2">0.23</text>
<text x="57.3" y="217.1">Contact Pad to Contact Pad (X16)</text>
<text x="57.3" y="221">Thermal Via Diameter</text>
<text x="105.3" y="217.1">G2</text>
<text x="106.3" y="221">V</text>
<text x="116.9" y="217.1">0.20</text>
<text x="132.8" y="221">0.30</text>
<text x="57.3" y="224.9">Thermal Via Pitch</text>
<text x="105.3" y="224.9">EV</text>
<text x="132.8" y="224.9">1.00</text>
<text x="34" y="228.3">Notes:</text>
<text x="34" y="232.9">1. Dimensioning and tolerancing per ASME Y14.5M</text>
<text x="43.6" y="236.9">BSC: Basic Dimension. Theoretically exact value shown without tolerances.</text>
<text x="34" y="241">2. For best soldering results, thermal vias, if used, should be filled or tented to avoid solder loss during</text>
<text x="38.1" y="244.3">reflow process</text>
<text x="122.7" y="251.7">Microchip Technology Drawing C04-23444 Rev A</text>
<text x="26.6" y="261.3">© 2019 Microchip Technology Inc.</text>
</g>
</svg>
